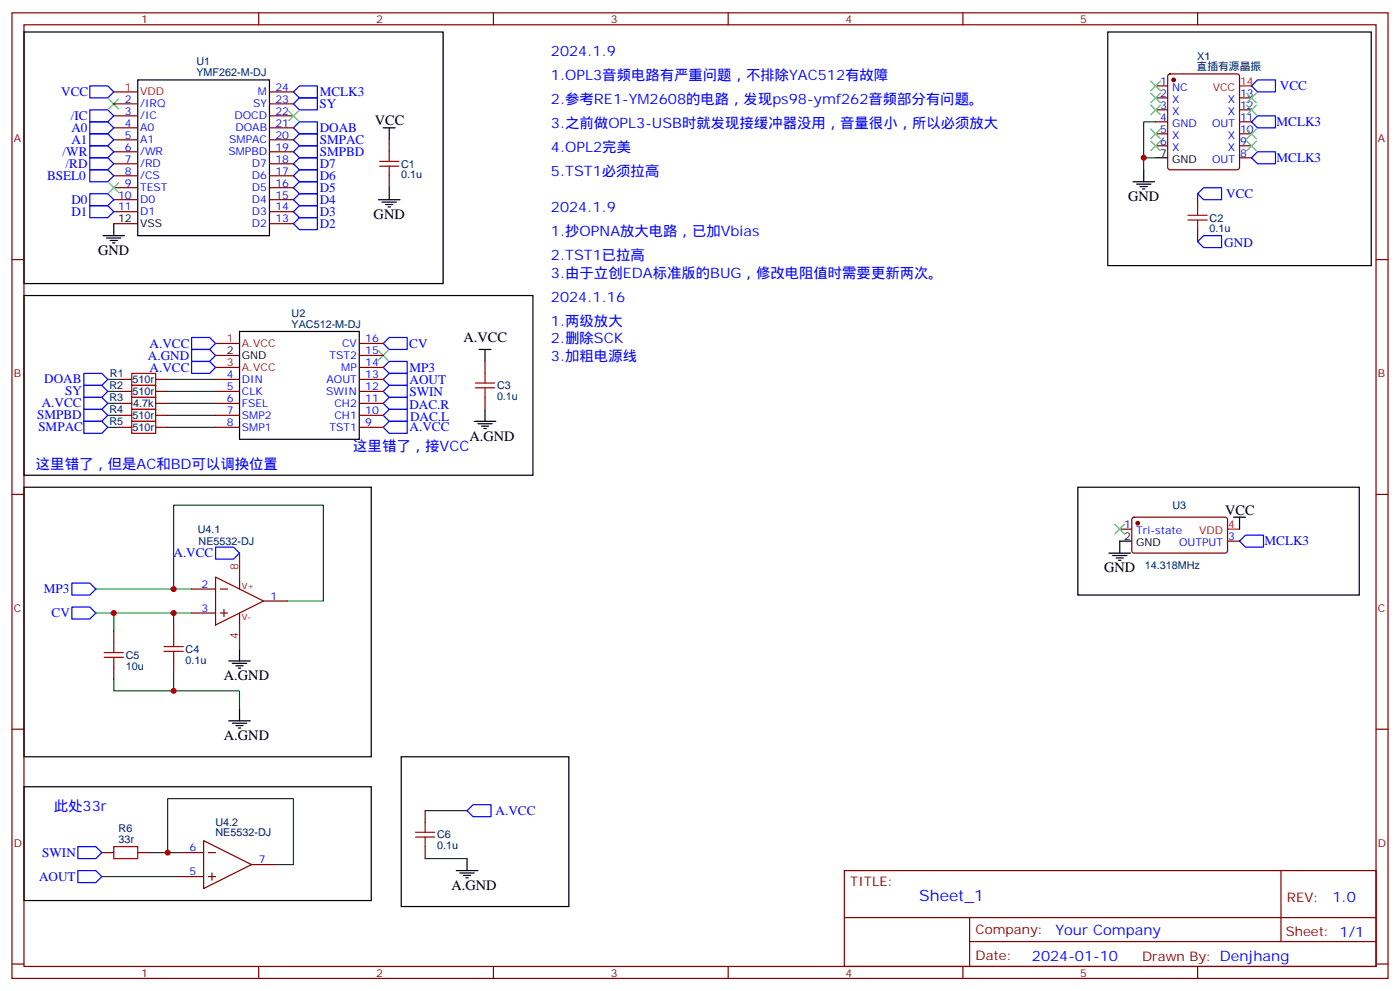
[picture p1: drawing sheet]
<svg xmlns="http://www.w3.org/2000/svg" width="412mm" height="292mm" viewBox="0 0 412 292" stroke-linecap="round" stroke-linejoin="round" font-family="sans-serif">
<g fill="none" stroke="#870000" stroke-width=".35">
<path d="M3.5 3.8h405.4v284.3h-405.4zM7.1 7.3h398.2v277.3h-398.2zM76.2 3.8v3.5M145.3 3.8v3.5M214.5 3.8v3.5M283.6 3.8v3.5M352.8 3.8v3.5M33.5 27.1h7.1M33.5 30.6h7.1M33.5 34.1h7.1M33.5 37.6h7.1M79.4 27.1h7"/>
<path d="M79.4 30.6h7M79.4 34.1h7M79.4 37.6h7M340.4 28.8h3.6M340.4 32.3h3.6M340.4 35.9h3.6M340.4 39.4h3.6M340.4 25.3h3.6M344.2 22l.5-.2h19.7l.5 .2 .2 .5v26.8l-.2 .5-.5 .2h-19.7l-.5-.2-.2-.5v-26.8zM365.1 28.8h3.6M365.1 32.3h3.6M365.1 35.9h3.6"/>
<path d="M365.1 39.4h3.6M33.5 41.2h7.1M33.5 44.7h7.1M33.5 48.2h7.1M33.5 51.8h7.1M33.5 55.3h7.1M33.5 58.8h7.1M79.4 41.2h7M79.4 44.7h7M79.4 48.2h7M79.4 51.8h7M79.4 55.3h7"/>
<path d="M79.4 58.8h7M114.7 41.2v3.5M114.7 51.8v3.5M340.4 42.9h3.6M352.8 57v3.6M365.1 42.9h3.6M365.1 46.5h3.6M3.5 76.4h3.6M33.5 62.3h7.1M33.5 65.9h7.1M79.4 62.3h7M79.4 65.9h7"/>
<path d="M352.8 67.6v3.6M405.3 76.4h3.6M35.3 118.8h3.5M35.3 115.3h3.5M35.3 111.7h3.5M45.9 118.8h3.5M45.9 115.3h3.5M45.9 111.7h3.5M63.5 118.8h7.1M63.5 115.3h7.1M63.5 111.7h7.1M63.5 101.1h7.1"/>
<path d="M63.5 104.7h7.1M63.5 108.2h7.1M105.8 118.8h7.1M105.8 115.3h7.1M105.8 111.7h7.1M105.8 101.1h7.1M105.8 104.7h7.1M105.8 108.2h7.1M142.9 106.4v3.6M142.9 117v3.5M35.3 125.8h3.5M35.3 122.3h3.5"/>
<path d="M45.9 125.8h3.5M45.9 122.3h3.5M63.5 125.8h7.1M63.5 122.3h7.1M105.8 125.8h7.1M105.8 122.3h7.1M3.5 145.6h3.6M329.8 155.8h3.6M333.6 152.5l.5-.2h27.1l.4 .7-.1 9.4-.6 .5-27.1-.1-.4-.6v-9.2zM361.6 159.3h3.5M405.3 145.6h3.6M56.4 173.5h7.1"/>
<path d="M63.5 169.9l14.1 7.1-14.1 7zM64.9 173.5h2.1M66 179.5v2.1M70.6 169.9v3.6M77.6 177h7.1M33.5 185.8v3.5M33.5 196.4v3.5M51.2 184v3.6M51.2 194.6v3.6M56.4 180.5h7.1M64.9 180.5h2.1M70.6 180.5v3.5"/>
<path d="M3.5 214.7h3.6M405.3 214.7h3.6M125.2 238.7v3.6M30 251.1h3.5M40.6 251.1h3.5M52.9 251.1h7.1M52.9 258.1h7.1M60 247.5l14.1 7.1-14.1 7.1zM61.4 251.1h2.1M61.4 258.1h2.1M62.4 257.1v2.1M74.1 254.6h7"/>
<path d="M125.2 249.3v3.5M248.7 256.4h156.6v28.2h-156.6zM377.3 256.4v20.9M248.7 270.2h156.5M285.6 277.3h119.6M285.6 270.2v14.1M3.5 283.9h3.6M76.2 284.6v3.5M145.3 284.6v3.5M214.5 284.6v3.5M283.6 284.6v3.5M352.8 284.6v3.5"/>
<path d="M405.3 283.9h3.6"/>
</g>
<g fill="none" stroke="#008700" stroke-width=".35">
<path d="M340.4 35.9h-3.5v14.1M336.9 46.5h3.5M31.7 118.8h3.6M31.7 115.3h3.6M31.7 111.7h3.6M49.4 118.8h14.1M49.4 115.3h14.1M49.4 111.7h14.1M31.7 125.8h3.6M31.7 122.3h3.6M49.4 125.8h14.1M49.4 122.3h14.1"/>
<path d="M28.2 173.5h28.2M51.2 173.5v-24.7h44v28.2h-10.5M28.2 180.5h28.2M33.5 180.5v5.3M51.2 198.2v5.2h-17.7v-3.5M51.2 180.5v3.5M51.2 203.4h19.4v5.3M125.2 238.7h12.4M30 258.1h22.9M44.1 251.1h5.3M52.9 251.1h-3.5v-15.9h37v19.4h-5.3M125.2 252.8h12.4"/>
</g>
<g fill="none" stroke="#a10000" stroke-width=".35">
<path d="M111.8 48.9h5.7M111.8 47.5h5.7M114.7 44.7v2.8M114.7 48.9v2.9M350 64.8h5.6M350 63.4h5.6M352.8 60.6v2.8M352.8 64.8v2.8M38.8 117h7.1v3.5h-7.1zM38.8 113.5h7.1v3.5h-7.1zM38.8 110h7.1v3.5h-7.1zM140.1 114.2h5.6"/>
<path d="M140.1 112.8h5.6M142.9 110v2.8M142.9 114.2v2.8M38.8 124.1h7.1v3.5h-7.1zM38.8 120.5h7.1v3.6h-7.1zM30.7 192.2h5.6M30.7 193.6h5.6M33.5 189.3v2.9M33.5 193.6v2.8M48.3 191.8h5.7M48.3 190.4h5.7M51.2 187.6v2.8"/>
<path d="M51.2 191.8v2.8M33.5 249.3h7.1v3.5h-7.1zM122.4 246.5h5.7M122.4 245.1h5.7M125.2 242.3v2.8M125.2 246.5v2.8"/>
</g>
<g fill="none" stroke="#00f" stroke-width=".35">
<path d="M26.5 35.9h5.2l1.8 1.7-1.8 1.8h-5.2zM26.5 39.4h5.2l1.8 1.8-1.8 1.7h-5.2zM26.5 32.3h5.2l1.8 1.8-1.8 1.8h-5.2zM26.5 25.3h5.2l1.8 1.8-1.8 1.7h-5.2zM88.2 28.8h5.3v3.5h-5.3l-1.8-1.7zM88.2 35.9h5.3v3.5h-5.3l-1.8-1.8zM88.2 25.3h5.3v3.5h-5.3l-1.8-1.7zM370.4 23.5h5.3v3.6h-5.3l-1.7-1.8zM370.4 34.1h5.3v3.5h-5.3l-1.7-1.7zM26.5 57h5.2l1.8 1.8-1.8 1.8h-5.2zM26.5 46.5h5.2l1.8 1.7-1.8 1.8h-5.2zM26.5 42.9h5.2l1.8 1.8-1.8 1.8h-5.2z"/>
<path d="M26.5 50h5.2l1.8 1.8-1.8 1.7h-5.2zM86.4 41.2l1.8-1.8h5.3v3.5h-5.3zM86.4 44.7l1.8-1.8h5.3v3.6h-5.3zM86.4 51.8l1.8-1.8h5.3v3.5h-5.3zM86.4 48.2l1.8-1.7h5.3v3.5h-5.3zM88.2 57h5.3v3.6h-5.3l-1.8-1.8zM88.2 53.5h5.3v3.5h-5.3l-1.8-1.7zM354.5 55.3h5.3v3.5h-5.3l-1.7-1.8zM370.4 44.7h5.3v3.5h-5.3l-1.7-1.7zM26.5 60.6h5.2l1.8 1.7-1.8 1.8h-5.2zM88.2 64.1h5.3v3.5h-5.3l-1.8-1.7zM88.2 60.6h5.3v3.5h-5.3l-1.8-1.8z"/>
<path d="M354.5 69.4h5.3v3.5h-5.3l-1.7-1.7zM56.4 99.4h5.3l1.8 1.7-1.8 1.8h-5.3zM24.7 117h5.3l1.7 1.8-1.7 1.7h-5.3zM24.7 110h5.3l1.7 1.7-1.7 1.8h-5.3zM24.7 113.5h5.3l1.7 1.8-1.7 1.7h-5.3zM56.4 102.9h5.3l1.8 1.8-1.8 1.7h-5.3zM56.4 106.4h5.3l1.8 1.8-1.8 1.8h-5.3zM112.9 101.1l1.8-1.7h5.2v3.5h-5.2zM112.9 108.2l1.8-1.8h5.2v3.6h-5.2zM112.9 111.7l1.8-1.7h5.2v3.5h-5.2zM112.9 115.3l1.8-1.8h5.2v3.5h-5.2zM114.7 117h5.2v3.5h-5.2l-1.8-1.7z"/>
<path d="M24.7 124.1h5.3l1.7 1.7-1.7 1.8h-5.3zM24.7 120.5h5.3l1.7 1.8-1.7 1.8h-5.3zM114.7 124.1h5.2v3.5h-5.2l-1.8-1.8zM114.7 120.5h5.2v3.6h-5.2l-1.8-1.8zM366.9 157.6h5.3v3.5h-5.3l-1.8-1.8zM21.2 178.8h5.3l1.7 1.7-1.7 1.8h-5.3zM21.2 171.7h5.3l1.7 1.8-1.7 1.7h-5.3zM63.5 161.1h5.3l1.8 1.8-1.8 1.7h-5.3zM137.6 238.7l1.7-1.7h5.3v3.5h-5.3zM22.9 249.3h5.3l1.8 1.8-1.8 1.7h-5.3zM22.9 256.4h5.3l1.8 1.7-1.8 1.8h-5.3z"/>
</g>
<g fill="none" stroke="#3c3" stroke-width=".35">
<path d="M32.1 29.2l2.8 2.8M34.9 29.2l-2.8 2.8M85 32.7l2.8 2.8M87.8 32.7l-2.8 2.8M339 23.9l2.8 2.8M339 27.4l2.8 2.8M339 30.9l2.8 2.9M339 38l2.8 2.8M341.8 23.9l-2.8 2.8M341.8 27.4l-2.8 2.8M341.8 30.9l-2.8 2.9M341.8 38l-2.8 2.8"/>
<path d="M367.2 38l2.9 2.8M367.2 30.9l2.9 2.9M367.2 27.4l2.9 2.8M370.1 38l-2.9 2.8M370.1 30.9l-2.9 2.9M370.1 27.4l-2.9 2.8M32.1 53.9l2.8 2.8M34.9 53.9l-2.8 2.8M339 41.5l2.8 2.8M341.8 41.5l-2.8 2.8M367.2 41.5l2.9 2.8M370.1 41.5l-2.9 2.8"/>
<path d="M111.5 103.3l2.8 2.8M114.3 103.3l-2.8 2.8M328.4 154.4l2.9 2.8M331.3 154.4l-2.9 2.8"/>
</g>
<g fill="none" stroke="#000" stroke-width=".35">
<path d="M7.1 9.4h123.4v74.1h-123.4zM326.3 9.4h77.6v68.8h-77.6zM40.6 23.5h38.8v45.9h-38.8zM112.9 37.6h3.5M114.7 37.6v3.6M111.5 58.8h6.3M112.5 59.5h4.3M114.7 55.3v3.5M333.7 53.5h6.4M334.8 54.2h4.2M335.8 54.9h2.2M336.5 55.6h.8"/>
<path d="M336.9 50v3.5M340.4 46.5h3.6M30.3 69.4h6.4M31.4 70.1h4.2M32.5 70.8h2.1M33.2 71.5h.7M33.5 65.9v3.5M113.6 60.2h2.1M114.3 60.9h.7M7.1 87h149.9v52.9h-149.9zM70.6 97.6h35.2v31.8h-35.2zM141.1 102.9h3.5"/>
<path d="M142.9 102.9v3.5M139.7 124.1h6.3M140.8 124.8h4.2M141.8 125.5h2.1M142.5 126.2h.7M142.9 120.5v3.6M7.1 143.5h102.3v79.3h-102.3zM317.5 143.5h82.9v31.7h-82.9zM333.4 159.3h-3.6v3.6M363.4 152.3h3.5M365.1 152.3v3.5M326.7 162.9h6.3"/>
<path d="M327.7 163.6h4.3M328.8 164.3h2.1M329.5 165h.7M67.4 194.6h6.3M68.4 195.3h4.3M69.5 196h2.1M70.2 196.7h.7M70.6 191.1v3.5M67.4 212.3h6.3M68.4 213h4.3M69.5 213.7h2.1M70.2 214.4h.7"/>
<path d="M70.6 208.7v3.6M7.1 231.7h102.3v33.5h-102.3zM118.2 222.8h49.4v44.1h-49.4zM134.4 256.4h6.4M135.5 257.1h4.2M136.5 257.8h2.1M137.2 258.5h.7M137.6 252.8v3.6"/>
</g>
<path d="M365.1 25.3h3.6M361.6 155.8h3.5M70.6 162.9v7M70.6 184v7.1" fill="none" stroke="#f00" stroke-width=".35"/>
<g fill="#870000" stroke="#870000" stroke-width=".35">
<circle cx="335.1" cy="154.1" r=".53"/>
<circle cx="345.7" cy="23.5" r=".53"/>
</g>
<g fill="#c00">
<circle cx="49.4" cy="251.1" r=".88"/>
<circle cx="51.2" cy="173.5" r=".88"/>
<circle cx="33.5" cy="180.5" r=".88"/>
<circle cx="51.2" cy="180.5" r=".88"/>
<circle cx="51.2" cy="203.4" r=".88"/>
<circle cx="336.9" cy="46.5" r=".88"/>
</g>
<text font-size="4.6" fill="#00f" x="270.8" y="265.4">Sheet_1</text>
<g font-size="4.2" fill="#00f">
<text x="162.3" y="16.5">2024.1.9</text>
<text x="162.3" y="23.5">1.OPL3音频电路有严重问题，不排除YAC512有故障</text>
<text x="162.3" y="30.6">2.参考RE1-YM2608的电路，发现ps98-ymf262音频部分有问题。</text>
<text x="162.3" y="37.6">3.之前做OPL3-USB时就发现接缓冲器没用，音量很小，所以必须放大</text>
<text x="162.3" y="44.7">4.OPL2完美</text>
<text x="162.3" y="51.8">5.TST1必须拉高</text>
<text x="162.3" y="62.3">2024.1.9</text>
<text x="162.3" y="69.4">1.抄OPNA放大电路，已加Vbias</text>
<text x="162.3" y="76.4">2.TST1已拉高</text>
<text x="162.3" y="81.7">3.由于立创EDA标准版的BUG，修改电阻值时需要更新两次。</text>
<text x="162.3" y="88.8">2024.1.16</text>
<text x="162.3" y="95.8">1.两级放大</text>
<text x="162.3" y="101.1">2.删除SCK</text>
<text x="162.3" y="106.4">3.加粗电源线</text>
<text x="104.1" y="132.9">这里错了，接VCC</text>
<text x="10.6" y="138.2">这里错了，但是AC和BD可以调换位置</text>
<text x="15.9" y="238.7">此处33r</text>
<text x="392.5" y="265.6">1.0</text>
<text x="310.9" y="275.2">Your Company</text>
<text x="304" y="283">2024-01-10</text>
</g>
<g font-size="4.2">
<text x="110.4" y="36.9">VCC</text>
<text x="332.3" y="59.2">GND</text>
<text x="110.1" y="64.5">GND</text>
<text x="28.9" y="75">GND</text>
<text x="136.6" y="100.8">A.VCC</text>
<text x="138.3" y="129.7">A.GND</text>
<text x="360.9" y="151.6">VCC</text>
<text x="325.3" y="168.5">GND</text>
<text x="66" y="200.3">A.GND</text>
<text x="66" y="217.9">A.GND</text>
<text x="133" y="262">A.GND</text>
</g>
<g font-size="3.9" fill="#00f">
<text x="18" y="28.3">VCC</text>
<text x="94.2" y="28.3">MCLK3</text>
<text x="377" y="26.6">VCC</text>
<text x="20.8" y="35.4">/IC</text>
<text x="94.1" y="31.8">SY</text>
<text x="21" y="38.9">A0</text>
<text x="94.2" y="38.8">DOAB</text>
<text x="376" y="37.2">MCLK3</text>
<text x="18.5" y="45.9">/WR</text>
<text x="21" y="42.3">A1</text>
<text x="94.2" y="45.9">SMPBD</text>
<text x="94.2" y="42.4">SMPAC</text>
<text x="376" y="47.8">MCLK3</text>
<text x="13.9" y="53">BSEL0</text>
<text x="19.3" y="49.5">/RD</text>
<text x="94.2" y="52.9">D6</text>
<text x="94.2" y="49.4">D7</text>
<text x="94.2" y="60">D4</text>
<text x="94.2" y="56.4">D5</text>
<text x="361.2" y="58.3">VCC</text>
<text x="21" y="60.1">D0</text>
<text x="21" y="63.5">D1</text>
<text x="94.2" y="63.5">D3</text>
<text x="94.2" y="67">D2</text>
<text x="360.6" y="72.6">GND</text>
<text x="43.6" y="105.9">A.GND</text>
<text x="44.1" y="102.4">A.VCC</text>
<text x="120.6" y="102.3">CV</text>
<text x="13" y="112.9">DOAB</text>
<text x="44.1" y="109.4">A.VCC</text>
<text x="120.6" y="113">AOUT</text>
<text x="120.6" y="109.5">MP3</text>
<text x="12.3" y="120">A.VCC</text>
<text x="19.2" y="116.4">SY</text>
<text x="120.6" y="116.5">SWIN</text>
<text x="10.9" y="123.5">SMPBD</text>
<text x="120.6" y="120.5">DAC.R</text>
<text x="120.8" y="124.1">DAC.L</text>
<text x="11.3" y="127">SMPAC</text>
<text x="120.6" y="127">A.VCC</text>
<text x="372.5" y="160.6">MCLK3</text>
<text x="51.1" y="164.1">A.VCC</text>
<text x="12.9" y="174.7">MP3</text>
<text x="15.2" y="181.7">CV</text>
<text x="146" y="240">A.VCC</text>
<text x="12.4" y="252.3">SWIN</text>
<text x="11.5" y="259.4">AOUT</text>
</g>
<g font-size="3.9" fill="#800">
<text x="250.5" y="260.9">TITLE:</text>
<text x="379.1" y="265.6">REV:</text>
<text x="287.4" y="275.1">Company:</text>
<text x="378.7" y="275.8">Sheet: 1/1</text>
<text x="287.4" y="282.8">Date:</text>
<text x="336.4" y="282.9">Drawn By: Denjhang</text>
</g>
<g font-size="3.2" fill="#800">
<text x="41.6" y="6.8">1</text>
<text x="110.8" y="6.8">2</text>
<text x="179.9" y="6.8">3</text>
<text x="249.1" y="6.8">4</text>
<text x="318.2" y="6.8">5</text>
<text x="4.1" y="41.9">A</text>
<text x="405.9" y="41.9">A</text>
<text x="4.1" y="111">B</text>
<text x="405.9" y="111">B</text>
<text x="4.1" y="180.2">C</text>
<text x="405.9" y="180.2">C</text>
<text x="4.1" y="249.3">D</text>
<text x="405.9" y="249.3">D</text>
<text x="41.6" y="287.6">1</text>
<text x="110.8" y="287.6">2</text>
<text x="179.9" y="287.6">3</text>
<text x="249.1" y="287.6">4</text>
<text x="318.2" y="287.6">5</text>
</g>
<g font-size="3.2" fill="#000080">
<text x="352.7" y="17.6">X1</text>
<text x="57.9" y="22.4">YMF262-M-DJ</text>
<text x="57.9" y="19.2">U1</text>
<text x="352.5" y="20.7">直插有源晶振</text>
<text x="118.2" y="52.5">0.1u</text>
<text x="118.2" y="49.4">C1</text>
<text x="356.3" y="65.2">C2</text>
<text x="356.3" y="68.4">0.1u</text>
<text x="85.9" y="93.3">U2</text>
<text x="85.9" y="96.6">YAC512-M-DJ</text>
<text x="32.4" y="111.1">R1</text>
<text x="39" y="112.9">510r</text>
<text x="32.3" y="118.1">R3</text>
<text x="32.3" y="114.6">R2</text>
<text x="39" y="116.4">510r</text>
<text x="39.2" y="119.9">4.7k</text>
<text x="146.4" y="117.8">0.1u</text>
<text x="146.4" y="114.7">C3</text>
<text x="32.3" y="125.2">R5</text>
<text x="32.3" y="121.7">R4</text>
<text x="39" y="123.5">510r</text>
<text x="39" y="127">510r</text>
<text x="345.4" y="149.9">U3</text>
<text x="58.3" y="157">U4.1</text>
<text x="58.5" y="160.5">NE5532-DJ</text>
<text x="337.2" y="167.6">14.318MHz</text>
<text x="37" y="197.2">10u</text>
<text x="37" y="194">C5</text>
<text x="54.7" y="195.5">0.1u</text>
<text x="54.7" y="192.2">C4</text>
<text x="34.9" y="245.1">R6</text>
<text x="63.5" y="243.2">U4.2</text>
<text x="34.9" y="248.2">33r</text>
<text x="63.5" y="246.3">NE5532-DJ</text>
<text x="128.8" y="250.1">0.1u</text>
<text x="128.8" y="246.9">C6</text>
</g>
<g font-size="3.2" fill="#f00">
<text x="36.8" y="26.7">1</text>
<text x="41.3" y="28.1">VDD</text>
<text x="357.2" y="26.7">VCC</text>
<text x="365.3" y="24.9">14</text>
<text x="66.8" y="100.8">1</text>
<text x="66.8" y="107.8">3</text>
<text x="71.3" y="102.2">A.VCC</text>
<text x="71.3" y="109.3">A.VCC</text>
<text x="361.8" y="155.5">4</text>
<text x="353.2" y="157.2">VDD</text>
<text x="70.2" y="167.8" transform="rotate(-90 70.2 167.8)">8</text>
<text x="70.2" y="188.2" transform="rotate(-90 70.2 188.2)">4</text>
</g>
<g font-size="3.2" fill="#00f">
<text x="76" y="28.1">M</text>
<text x="81.1" y="26.7">24</text>
<text x="341.8" y="28.5">2</text>
<text x="341.8" y="24.9">1</text>
<text x="345.3" y="26.7">NC</text>
<text x="365.3" y="28.5">13</text>
<text x="36.8" y="30.2">2</text>
<text x="36.8" y="33.8">3</text>
<text x="41.3" y="31.6">/IRQ</text>
<text x="41.3" y="35.2">/IC</text>
<text x="69.1" y="35.2">DOCD</text>
<text x="74.5" y="31.6">SY</text>
<text x="81.1" y="33.8">22</text>
<text x="81.1" y="30.2">23</text>
<text x="341.8" y="35.5">4</text>
<text x="341.8" y="32">3</text>
<text x="345.3" y="33.8">X</text>
<text x="345.3" y="30.2">X</text>
<text x="361.6" y="30.2">X</text>
<text x="361.6" y="33.8">X</text>
<text x="365.3" y="32">12</text>
<text x="365.3" y="35.5">11</text>
<text x="36.8" y="37.3">4</text>
<text x="36.8" y="40.8">5</text>
<text x="41.3" y="38.7">A0</text>
<text x="69.4" y="38.7">DOAB</text>
<text x="81.1" y="40.8">20</text>
<text x="81.1" y="37.3">21</text>
<text x="341.8" y="39.1">5</text>
<text x="345.3" y="40.8">X</text>
<text x="345.3" y="37.3">GND</text>
<text x="357" y="37.3">OUT</text>
<text x="361.6" y="40.8">X</text>
<text x="365.3" y="39.1">10</text>
<text x="36.8" y="44.3">6</text>
<text x="36.8" y="47.9">7</text>
<text x="41.3" y="42.2">A1</text>
<text x="41.3" y="45.8">/WR</text>
<text x="67.3" y="45.8">SMPBD</text>
<text x="67.5" y="42.2">SMPAC</text>
<text x="81.1" y="47.9">18</text>
<text x="81.1" y="44.3">19</text>
<text x="341.8" y="42.6">6</text>
<text x="345.3" y="44.3">X</text>
<text x="357" y="47.9">OUT</text>
<text x="361.6" y="44.3">X</text>
<text x="365.3" y="42.6">9</text>
<text x="365.3" y="46.1">8</text>
<text x="36.8" y="51.4">8</text>
<text x="41.3" y="49.3">/RD</text>
<text x="41.3" y="52.8">/CS</text>
<text x="74.2" y="52.8">D6</text>
<text x="74.2" y="49.3">D7</text>
<text x="81.1" y="51.4">17</text>
<text x="34.8" y="58.5">10</text>
<text x="36.8" y="54.9">9</text>
<text x="41.3" y="56.3">TEST</text>
<text x="41.3" y="59.9">D0</text>
<text x="74.2" y="59.9">D4</text>
<text x="74.2" y="56.3">D5</text>
<text x="81.1" y="58.5">15</text>
<text x="81.1" y="54.9">16</text>
<text x="34.8" y="62">11</text>
<text x="41.3" y="63.4">D1</text>
<text x="74.2" y="63.4">D3</text>
<text x="81.1" y="65.5">13</text>
<text x="81.1" y="62">14</text>
<text x="74.2" y="66.9">D2</text>
<text x="107.6" y="100.8">16</text>
<text x="97" y="105.7">TST2</text>
<text x="100.7" y="102.2">CV</text>
<text x="107.6" y="107.8">14</text>
<text x="107.6" y="104.3">15</text>
<text x="66.8" y="111.4">4</text>
<text x="71.3" y="112.8">DIN</text>
<text x="96.2" y="112.8">AOUT</text>
<text x="100.5" y="109.3">MP</text>
<text x="107.6" y="111.4">13</text>
<text x="66.8" y="114.9">5</text>
<text x="66.8" y="118.4">6</text>
<text x="71.3" y="116.3">CLK</text>
<text x="71.3" y="119.8">FSEL</text>
<text x="96.1" y="116.3">SWIN</text>
<text x="98.5" y="119.8">CH2</text>
<text x="107.6" y="118.4">11</text>
<text x="107.6" y="114.9">12</text>
<text x="66.8" y="122">7</text>
<text x="66.8" y="125.5">8</text>
<text x="71.3" y="123.4">SMP2</text>
<text x="98.5" y="123.4">CH1</text>
<text x="107.6" y="125.5">9</text>
<text x="107.6" y="122">10</text>
<text x="71.3" y="126.9">SMP1</text>
<text x="97" y="126.9">TST1</text>
<text x="331.2" y="155.5">1</text>
<text x="334.7" y="157.2">Tri-state</text>
<text x="347.3" y="160.8">OUTPUT</text>
<text x="361.8" y="159">3</text>
<text x="59.4" y="173.1">2</text>
<text x="79.7" y="176.6">1</text>
<text x="59.4" y="180.2">3</text>
<text x="55.8" y="250.7">6</text>
<text x="55.8" y="257.8">5</text>
<text x="76.2" y="254.2">7</text>
</g>
<g font-size="3.2">
<text x="341.8" y="46.1">7</text>
<text x="345.3" y="47.9">GND</text>
<text x="34.8" y="65.5">12</text>
<text x="41.3" y="66.9">VSS</text>
<text x="66.8" y="104.3">2</text>
<text x="71.3" y="105.7">GND</text>
<text x="331.2" y="159">2</text>
<text x="334.7" y="160.8">GND</text>
</g>
<g font-size="2.5" fill="#800">
<text x="71.3" y="173.5">V+</text>
<text x="71.3" y="182.6">V-</text>
</g>
</svg>
